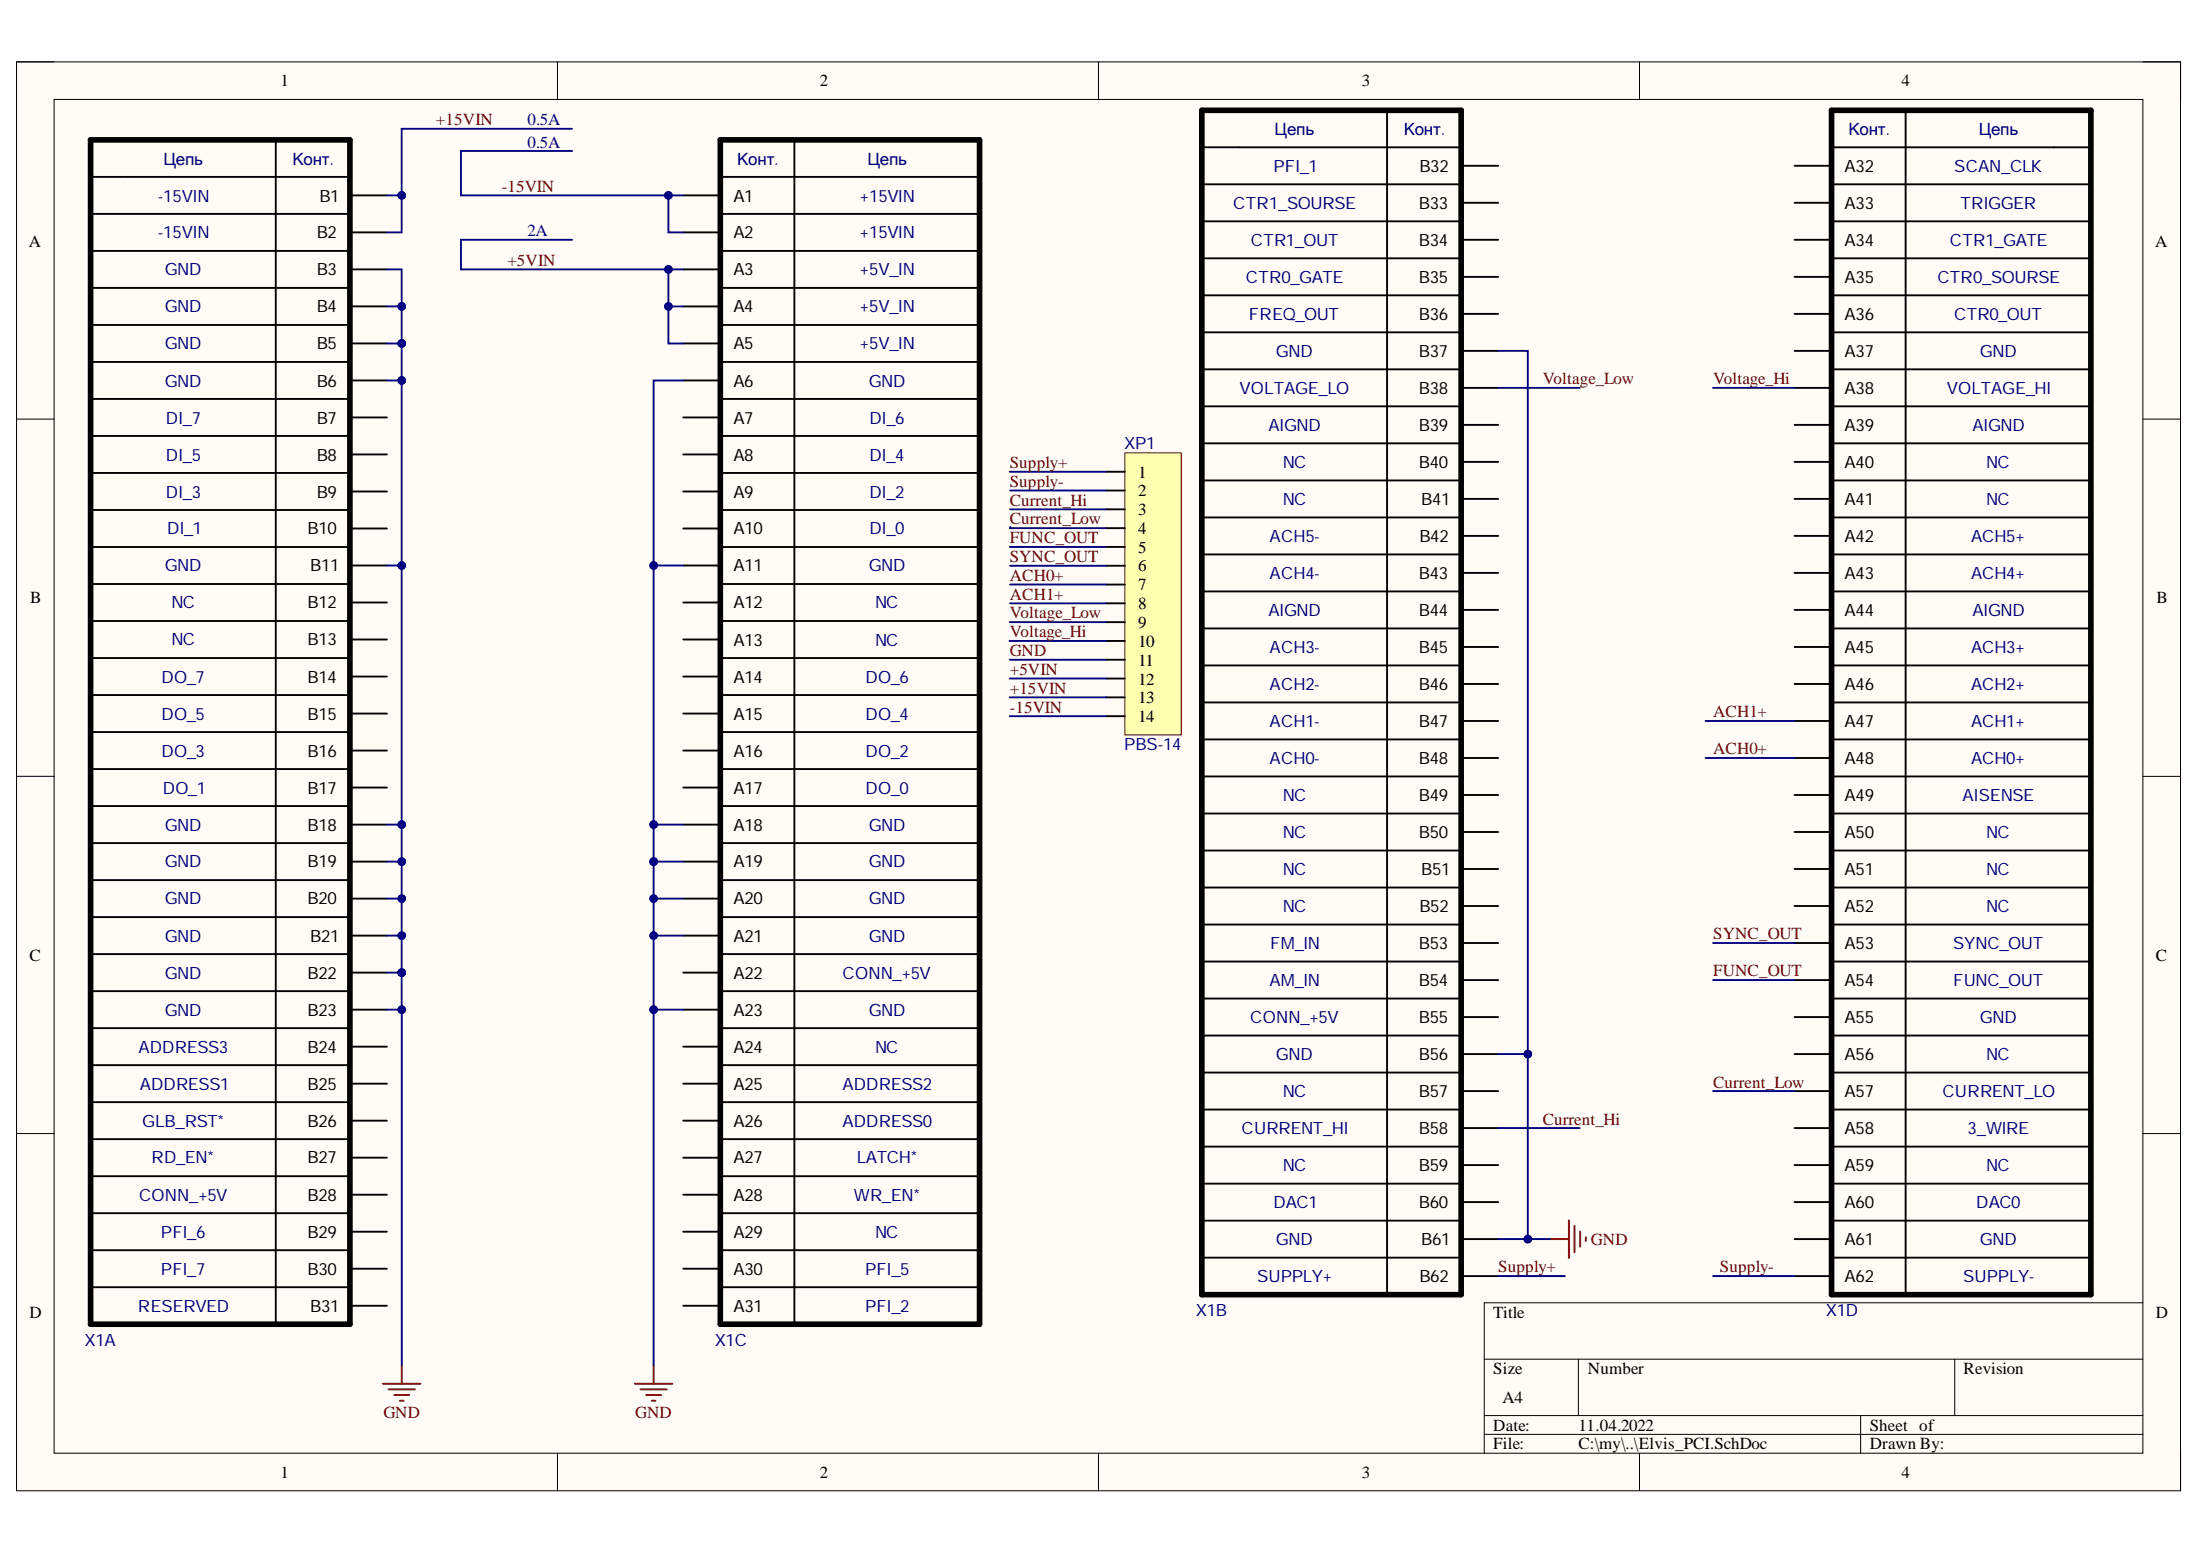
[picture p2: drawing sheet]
<svg xmlns="http://www.w3.org/2000/svg" width="297mm" height="210mm" viewBox="0 0 297 210" stroke-linecap="round" stroke-linejoin="round" font-family="sans-serif">
<path d="M2.2 8.4h292.2v192.8h-292.2z" fill-rule="evenodd" fill="#fffcf8"/>
<path d="M2.2 8.4h292.2v192.8h-292.2z" fill="none" stroke="#000" stroke-width=".14"/>
<path d="M7.3 13.4h282v182.8h-282z" fill-rule="evenodd" fill="#fffcf8"/>
<g fill="none" stroke="#000" stroke-width=".14">
<path d="M2.2 8.3h5.1M7.3 13.4h282v182.8h-282zM75.3 8.3v5.1M148.3 8.3v5.1M221.4 8.4v5M289.3 8.4h5.1v5M2.2 56.6h5.1M289.3 56.6h5.1M2.2 104.8h5.1M289.3 104.8h5.1M2.2 153h5.1M289.3 153h5.1"/>
<path d="M289.3 175.9h-88.9v20.3M75.3 196.2v5M148.3 196.2v5M200.4 183.5h88.9M200.4 191.1h88.9M200.4 193.6h88.9M213.1 183.5v7.6M221.4 196.2v5M251.2 191.1v5.1M263.9 183.5v7.6M294.4 196.2v5"/>
</g>
<g fill="none" stroke="#000" stroke-width=".25">
<path d="M37.2 18.9v159.9M107.3 18.9v159.9M162.3 19.9h35M187.3 14.9v159.9M247.3 19.9h35M257.3 14.9v159.9M12.2 23.9h35M12.2 28.9h35M12.2 33.9h35M12.2 38.9h35M47.2 26.4h5M47.2 31.4h5"/>
<path d="M47.2 36.4h5M92.3 26.4h5M92.3 31.4h5M92.3 36.4h5M97.3 23.9h35M97.3 28.9h35M97.3 33.9h35M97.3 38.9h35M162.3 24.9h35M162.3 29.9h35M162.3 34.9h35M162.3 39.9h35"/>
<path d="M197.3 22.4h5M197.3 27.4h5M197.3 32.4h5M197.3 37.4h5M242.3 22.4h5M242.3 27.4h5M242.3 32.4h5M242.3 37.4h5M247.3 24.9h35M247.3 29.9h35M247.3 34.9h35M247.3 39.9h35"/>
<path d="M12.2 43.9h35M12.2 48.9h35M12.2 53.9h35M12.2 58.8h35M47.2 41.4h5M47.2 46.4h5M47.2 51.4h5M47.2 56.4h5M92.3 41.4h5M92.3 46.4h5M92.3 51.4h5M92.3 56.4h5"/>
<path d="M97.3 43.9h35M97.3 48.9h35M97.3 53.9h35M97.3 58.8h35M162.3 44.9h35M162.3 49.9h35M162.3 54.9h35M162.3 59.8h35M197.3 42.4h5M197.3 47.4h5M197.3 52.4h5M197.3 57.4h5"/>
<path d="M242.3 42.4h5M242.3 47.4h5M242.3 52.4h5M242.3 57.4h5M247.3 44.9h35M247.3 49.9h35M247.3 54.9h35M247.3 59.8h35M12.2 63.8h35M12.2 68.8h35M12.2 73.8h35M12.2 78.8h35"/>
<path d="M47.2 61.3h5M47.2 66.3h5M47.2 71.3h5M47.2 76.3h5M92.3 61.3h5M92.3 66.3h5M92.3 71.3h5M92.3 76.3h5M97.3 63.8h35M97.3 68.8h35M97.3 73.8h35M97.3 78.8h35"/>
<path d="M162.3 64.9h35M162.3 69.8h35M162.3 74.8h35M162.3 79.8h35M197.3 62.3h5M197.3 67.3h5M197.3 72.3h5M197.3 77.3h5M242.3 62.3h5M242.3 67.3h5M242.3 72.3h5M242.3 77.3h5"/>
<path d="M247.3 64.9h35M247.3 69.8h35M247.3 74.8h35M247.3 79.8h35M12.2 88.8h35M12.2 93.8h35M12.2 98.8h35M12.2 83.8h35M47.2 81.3h5M47.2 86.3h5M47.2 91.3h5M47.2 96.3h5"/>
<path d="M92.3 81.3h5M92.3 86.3h5M92.3 91.3h5M92.3 96.3h5M97.3 88.8h35M97.3 93.8h35M97.3 98.8h35M97.3 83.8h35M162.3 84.8h35M162.3 89.8h35M162.3 94.8h35M162.3 99.8h35"/>
<path d="M197.3 82.3h5M197.3 87.3h5M197.3 92.3h5M197.3 97.3h5M242.3 82.3h5M242.3 87.3h5M242.3 92.3h5M242.3 97.3h5M247.3 84.8h35M247.3 89.8h35M247.3 94.8h35M247.3 99.8h35"/>
<path d="M12.2 103.8h35M12.2 108.8h35M12.2 113.8h35M12.2 118.8h35M47.2 101.3h5M47.2 106.3h5M47.2 111.3h5M47.2 116.3h5M92.3 101.3h5M92.3 106.3h5M92.3 111.3h5M92.3 116.3h5"/>
<path d="M97.3 103.8h35M97.3 108.8h35M97.3 113.8h35M97.3 118.8h35M162.3 104.8h35M162.3 109.8h35M162.3 114.8h35M162.3 119.8h35M197.3 102.3h5M197.3 107.3h5M197.3 112.3h5M197.3 117.3h5"/>
<path d="M242.3 102.3h5M242.3 107.3h5M242.3 112.3h5M242.3 117.3h5M247.3 104.8h35M247.3 109.8h35M247.3 114.8h35M247.3 119.8h35M12.2 123.8h35M12.2 128.8h35M12.2 133.8h35M12.2 138.8h35"/>
<path d="M47.2 121.3h5M47.2 126.3h5M47.2 131.3h5M47.2 136.3h5M92.3 121.3h5M92.3 126.3h5M92.3 131.3h5M92.3 136.3h5M97.3 123.8h35M97.3 128.8h35M97.3 133.8h35M97.3 138.8h35"/>
<path d="M162.3 124.8h35M162.3 129.8h35M162.3 134.8h35M162.3 139.8h35M197.3 122.3h5M197.3 127.3h5M197.3 132.3h5M197.3 137.3h5M242.3 122.3h5M242.3 127.3h5M242.3 132.3h5M242.3 137.3h5"/>
<path d="M247.3 124.8h35M247.3 129.8h35M247.3 134.8h35M247.3 139.8h35M12.2 143.8h35M12.2 148.8h35M12.2 153.8h35M12.2 158.8h35M47.2 141.3h5M47.2 146.3h5M47.2 151.3h5M47.2 156.3h5"/>
<path d="M92.3 141.3h5M92.3 146.3h5M92.3 151.3h5M92.3 156.3h5M97.3 143.8h35M97.3 148.8h35M97.3 153.8h35M97.3 158.8h35M162.3 144.8h35M162.3 149.8h35M162.3 154.8h35M162.3 159.8h35"/>
<path d="M197.3 142.3h5M197.3 147.3h5M197.3 152.3h5M197.3 157.3h5M242.3 142.3h5M242.3 147.3h5M242.3 152.3h5M242.3 157.3h5M247.3 144.8h35M247.3 149.8h35M247.3 154.8h35M247.3 159.8h35"/>
<path d="M12.2 163.8h35M12.2 168.8h35M12.2 173.8h35M47.2 161.3h5M47.2 166.3h5M47.2 171.3h5M47.2 176.3h5M92.3 161.3h5M92.3 166.3h5M92.3 171.3h5M92.3 176.3h5M97.3 163.8h35"/>
<path d="M97.3 168.8h35M97.3 173.8h35M162.3 164.8h35M162.3 169.8h35M197.3 162.3h5M197.3 167.3h5M197.3 172.3h5M242.3 162.3h5M242.3 167.3h5M242.3 172.3h5M247.3 164.8h35M247.3 169.8h35"/>
</g>
<path d="M47.2 18.9h-35v159.9h35v-159.9M97.3 18.9h35v159.9h-35zM162.3 14.9h35v159.9h-35zM247.3 14.9h35v159.9h-35z" fill="none" stroke="#000" stroke-width=".76"/>
<g fill="none" stroke="#800000" stroke-width=".25">
<path d="M209.3 167.3h2.5M211.8 164.7v5.1M212.6 165.5v3.5M213.3 166.2v2.1M214.1 167v.5M51.7 186.8h5.1M52.5 187.5h3.5M53.2 188.3h2.1M54 189.1h.5M54.2 184.3v2.5M85.7 186.8h5.1M86.5 187.5h3.5"/>
<path d="M87.2 188.3h2.1M88 189.1h.5M88.2 184.3v2.5"/>
</g>
<path d="M151.9 61.1h7.6v38.1h-7.6z" fill-rule="evenodd" fill="#ffffb0"/>
<path d="M151.9 61.1h7.6v38.1h-7.6z" fill="none" stroke="#800000" stroke-width=".14"/>
<g fill="none" stroke="#000" stroke-width=".25">
<path d="M149.3 63.7h2.6M149.3 66.2h2.6M149.3 68.8h2.6M149.3 71.3h2.6M149.3 73.8h2.6M149.3 76.4h2.6M149.3 78.9h2.6M149.3 81.4h2.6M149.3 84h2.6M149.3 86.5h2.6M149.3 89.1h2.6M149.3 91.6h2.6"/>
<path d="M149.3 94.1h2.6M149.3 96.7h2.6"/>
</g>
<path d="M52.2 126.3h2" fill="none" stroke="#000080" stroke-width=".25"/>
<circle cx="54.2" cy="126.3" r=".51" fill="#000080"/>
<circle cx="54.2" cy="126.3" r=".51" fill="none" stroke="#000080" stroke-width=".14"/>
<path d="M52.2 121.3h2" fill="none" stroke="#000080" stroke-width=".25"/>
<circle cx="54.2" cy="121.3" r=".51" fill="#000080"/>
<circle cx="54.2" cy="121.3" r=".51" fill="none" stroke="#000080" stroke-width=".14"/>
<path d="M52.2 111.3h2v5" fill="none" stroke="#000080" stroke-width=".25"/>
<circle cx="54.2" cy="111.3" r=".51" fill="#000080"/>
<circle cx="54.2" cy="111.3" r=".51" fill="none" stroke="#000080" stroke-width=".14"/>
<circle cx="54.2" cy="116.3" r=".51" fill="#000080"/>
<circle cx="54.2" cy="116.3" r=".51" fill="none" stroke="#000080" stroke-width=".14"/>
<path d="M52.2 36.4h2v5" fill="none" stroke="#000080" stroke-width=".25"/>
<circle cx="54.2" cy="41.4" r=".51" fill="#000080"/>
<circle cx="54.2" cy="41.4" r=".51" fill="none" stroke="#000080" stroke-width=".14"/>
<path d="M52.2 116.3h2v15" fill="none" stroke="#000080" stroke-width=".25"/>
<circle cx="54.2" cy="116.3" r=".51" fill="#000080"/>
<circle cx="54.2" cy="116.3" r=".51" fill="none" stroke="#000080" stroke-width=".14"/>
<circle cx="54.2" cy="121.3" r=".51" fill="#000080"/>
<circle cx="54.2" cy="121.3" r=".51" fill="none" stroke="#000080" stroke-width=".14"/>
<circle cx="54.2" cy="126.3" r=".51" fill="#000080"/>
<circle cx="54.2" cy="126.3" r=".51" fill="none" stroke="#000080" stroke-width=".14"/>
<circle cx="54.2" cy="131.3" r=".51" fill="#000080"/>
<circle cx="54.2" cy="131.3" r=".51" fill="none" stroke="#000080" stroke-width=".14"/>
<path d="M52.2 131.3h2" fill="none" stroke="#000080" stroke-width=".25"/>
<circle cx="54.2" cy="131.3" r=".51" fill="#000080"/>
<circle cx="54.2" cy="131.3" r=".51" fill="none" stroke="#000080" stroke-width=".14"/>
<path d="M54.2 131.3v5" fill="none" stroke="#000080" stroke-width=".25"/>
<circle cx="54.2" cy="136.3" r=".51" fill="#000080"/>
<circle cx="54.2" cy="136.3" r=".51" fill="none" stroke="#000080" stroke-width=".14"/>
<circle cx="54.2" cy="131.3" r=".51" fill="#000080"/>
<circle cx="54.2" cy="131.3" r=".51" fill="none" stroke="#000080" stroke-width=".14"/>
<path d="M52.2 46.4h2" fill="none" stroke="#000080" stroke-width=".25"/>
<circle cx="54.2" cy="46.4" r=".51" fill="#000080"/>
<circle cx="54.2" cy="46.4" r=".51" fill="none" stroke="#000080" stroke-width=".14"/>
<path d="M54.2 46.4v5" fill="none" stroke="#000080" stroke-width=".25"/>
<circle cx="54.2" cy="51.4" r=".51" fill="#000080"/>
<circle cx="54.2" cy="51.4" r=".51" fill="none" stroke="#000080" stroke-width=".14"/>
<circle cx="54.2" cy="46.4" r=".51" fill="#000080"/>
<circle cx="54.2" cy="46.4" r=".51" fill="none" stroke="#000080" stroke-width=".14"/>
<path d="M52.2 136.3h2v48" fill="none" stroke="#000080" stroke-width=".25"/>
<circle cx="54.2" cy="136.3" r=".51" fill="#000080"/>
<circle cx="54.2" cy="136.3" r=".51" fill="none" stroke="#000080" stroke-width=".14"/>
<path d="M52.2 76.3h2v35" fill="none" stroke="#000080" stroke-width=".25"/>
<circle cx="54.2" cy="76.3" r=".51" fill="#000080"/>
<circle cx="54.2" cy="76.3" r=".51" fill="none" stroke="#000080" stroke-width=".14"/>
<circle cx="54.2" cy="111.3" r=".51" fill="#000080"/>
<circle cx="54.2" cy="111.3" r=".51" fill="none" stroke="#000080" stroke-width=".14"/>
<path d="M52.2 51.4h2v24.9" fill="none" stroke="#000080" stroke-width=".25"/>
<circle cx="54.2" cy="51.4" r=".51" fill="#000080"/>
<circle cx="54.2" cy="51.4" r=".51" fill="none" stroke="#000080" stroke-width=".14"/>
<circle cx="54.2" cy="76.3" r=".51" fill="#000080"/>
<circle cx="54.2" cy="76.3" r=".51" fill="none" stroke="#000080" stroke-width=".14"/>
<path d="M52.2 41.4h2v5" fill="none" stroke="#000080" stroke-width=".25"/>
<circle cx="54.2" cy="41.4" r=".51" fill="#000080"/>
<circle cx="54.2" cy="41.4" r=".51" fill="none" stroke="#000080" stroke-width=".14"/>
<circle cx="54.2" cy="46.4" r=".51" fill="#000080"/>
<circle cx="54.2" cy="46.4" r=".51" fill="none" stroke="#000080" stroke-width=".14"/>
<path d="M202.3 142.3h4" fill="none" stroke="#000080" stroke-width=".25"/>
<circle cx="206.3" cy="142.3" r=".51" fill="#000080"/>
<circle cx="206.3" cy="142.3" r=".51" fill="none" stroke="#000080" stroke-width=".14"/>
<path d="M202.3 167.3h4" fill="none" stroke="#000080" stroke-width=".25"/>
<circle cx="206.3" cy="167.3" r=".51" fill="#000080"/>
<circle cx="206.3" cy="167.3" r=".51" fill="none" stroke="#000080" stroke-width=".14"/>
<path d="M202.3 47.4h4v119.9h3" fill="none" stroke="#000080" stroke-width=".25"/>
<circle cx="206.3" cy="167.3" r=".51" fill="#000080"/>
<circle cx="206.3" cy="167.3" r=".51" fill="none" stroke="#000080" stroke-width=".14"/>
<circle cx="206.3" cy="142.3" r=".51" fill="#000080"/>
<circle cx="206.3" cy="142.3" r=".51" fill="none" stroke="#000080" stroke-width=".14"/>
<path d="M88.2 76.3h4.1" fill="none" stroke="#000080" stroke-width=".25"/>
<circle cx="88.2" cy="76.3" r=".51" fill="#000080"/>
<circle cx="88.2" cy="76.3" r=".51" fill="none" stroke="#000080" stroke-width=".14"/>
<path d="M88.2 111.3h4.1" fill="none" stroke="#000080" stroke-width=".25"/>
<circle cx="88.3" cy="111.3" r=".51" fill="#000080"/>
<circle cx="88.3" cy="111.3" r=".51" fill="none" stroke="#000080" stroke-width=".14"/>
<path d="M88.2 116.3h4.1" fill="none" stroke="#000080" stroke-width=".25"/>
<circle cx="88.2" cy="116.3" r=".51" fill="#000080"/>
<circle cx="88.2" cy="116.3" r=".51" fill="none" stroke="#000080" stroke-width=".14"/>
<path d="M92.3 51.4h-4.1v64.9" fill="none" stroke="#000080" stroke-width=".25"/>
<circle cx="88.2" cy="116.3" r=".51" fill="#000080"/>
<circle cx="88.2" cy="116.3" r=".51" fill="none" stroke="#000080" stroke-width=".14"/>
<circle cx="88.3" cy="111.3" r=".51" fill="#000080"/>
<circle cx="88.3" cy="111.3" r=".51" fill="none" stroke="#000080" stroke-width=".14"/>
<circle cx="88.2" cy="76.3" r=".51" fill="#000080"/>
<circle cx="88.2" cy="76.3" r=".51" fill="none" stroke="#000080" stroke-width=".14"/>
<path d="M88.2 136.3v48" fill="none" stroke="#000080" stroke-width=".25"/>
<circle cx="88.2" cy="136.3" r=".51" fill="#000080"/>
<circle cx="88.2" cy="136.3" r=".51" fill="none" stroke="#000080" stroke-width=".14"/>
<path d="M88.2 126.3v10h4.1" fill="none" stroke="#000080" stroke-width=".25"/>
<circle cx="88.2" cy="136.3" r=".51" fill="#000080"/>
<circle cx="88.2" cy="136.3" r=".51" fill="none" stroke="#000080" stroke-width=".14"/>
<circle cx="88.2" cy="126.3" r=".51" fill="#000080"/>
<circle cx="88.2" cy="126.3" r=".51" fill="none" stroke="#000080" stroke-width=".14"/>
<path d="M88.2 121.3v5h4.1" fill="none" stroke="#000080" stroke-width=".25"/>
<circle cx="88.2" cy="126.3" r=".51" fill="#000080"/>
<circle cx="88.2" cy="126.3" r=".51" fill="none" stroke="#000080" stroke-width=".14"/>
<circle cx="88.2" cy="121.3" r=".51" fill="#000080"/>
<circle cx="88.2" cy="121.3" r=".51" fill="none" stroke="#000080" stroke-width=".14"/>
<path d="M88.2 116.3v5h4.1" fill="none" stroke="#000080" stroke-width=".25"/>
<circle cx="88.2" cy="121.3" r=".51" fill="#000080"/>
<circle cx="88.2" cy="121.3" r=".51" fill="none" stroke="#000080" stroke-width=".14"/>
<circle cx="88.2" cy="116.3" r=".51" fill="#000080"/>
<circle cx="88.2" cy="116.3" r=".51" fill="none" stroke="#000080" stroke-width=".14"/>
<path d="M52.2 26.4h2" fill="none" stroke="#000080" stroke-width=".25"/>
<circle cx="54.2" cy="26.4" r=".51" fill="#000080"/>
<circle cx="54.2" cy="26.4" r=".51" fill="none" stroke="#000080" stroke-width=".14"/>
<path d="M90.2 26.4v5h2.1" fill="none" stroke="#000080" stroke-width=".25"/>
<circle cx="90.2" cy="26.4" r=".51" fill="#000080"/>
<circle cx="90.2" cy="26.4" r=".51" fill="none" stroke="#000080" stroke-width=".14"/>
<path d="M90.2 41.4v5h2.1" fill="none" stroke="#000080" stroke-width=".25"/>
<circle cx="90.2" cy="41.4" r=".51" fill="#000080"/>
<circle cx="90.2" cy="41.4" r=".51" fill="none" stroke="#000080" stroke-width=".14"/>
<path d="M90.2 36.4v5h2.1" fill="none" stroke="#000080" stroke-width=".25"/>
<circle cx="90.2" cy="41.4" r=".51" fill="#000080"/>
<circle cx="90.2" cy="41.4" r=".51" fill="none" stroke="#000080" stroke-width=".14"/>
<circle cx="90.2" cy="36.4" r=".51" fill="#000080"/>
<circle cx="90.2" cy="36.4" r=".51" fill="none" stroke="#000080" stroke-width=".14"/>
<path d="M77.2 20.4h-15v6h30.1" fill="none" stroke="#000080" stroke-width=".25"/>
<circle cx="90.2" cy="26.4" r=".51" fill="#000080"/>
<circle cx="90.2" cy="26.4" r=".51" fill="none" stroke="#000080" stroke-width=".14"/>
<path d="M77.2 17.4h-23v14h-2" fill="none" stroke="#000080" stroke-width=".25"/>
<circle cx="54.2" cy="26.4" r=".51" fill="#000080"/>
<circle cx="54.2" cy="26.4" r=".51" fill="none" stroke="#000080" stroke-width=".14"/>
<path d="M77.2 32.4h-15v4h30.1" fill="none" stroke="#000080" stroke-width=".25"/>
<circle cx="90.2" cy="36.4" r=".51" fill="#000080"/>
<circle cx="90.2" cy="36.4" r=".51" fill="none" stroke="#000080" stroke-width=".14"/>
<g fill="none" stroke="#000080" stroke-width=".25">
<path d="M202.3 52.4h11M231.3 52.4h11M136.3 63.7h13M136.3 73.8h13M136.4 76.4h12.9M136.4 78.9h12.9M136.4 68.8h12.9M136.4 66.2h12.9M136.4 71.1v.2h12.9M136.3 86.5h13M136.3 84h13M136.3 89.1h13"/>
<path d="M136.3 91.6h13M136.3 94.1h13M136.3 96.7h13M136.4 81.4h12.9M230.3 97.3h12M230.3 102.3h12M231.3 132.3h11M231.3 127.3h11M202.3 152.3h11M231.3 147.3h11M202.3 172.3h9M231.3 172.3h11"/>
</g>
<g font-size="2.3">
<text x="37.9" y="11.7">1</text>
<text x="110.7" y="11.7">2</text>
<text x="183.9" y="11.7">3</text>
<text x="256.8" y="11.7">4</text>
<text x="191.6" y="23.2">B32</text>
<text x="249.1" y="23.2">A32</text>
<text x="43.1" y="27.2">B1</text>
<text x="99" y="27.2">A1</text>
<text x="191.6" y="28.2">B33</text>
<text x="249.1" y="28.2">A33</text>
<text x="3.9" y="33.3">A</text>
<text x="42.8" y="32.2">B2</text>
<text x="99" y="32.2">A2</text>
<text x="191.6" y="33.2">B34</text>
<text x="249.1" y="33.2">A34</text>
<text x="291" y="33.3">A</text>
<text x="42.8" y="37.2">B3</text>
<text x="99" y="37.2">A3</text>
<text x="191.6" y="38.2">B35</text>
<text x="249.1" y="38.2">A35</text>
<text x="42.8" y="42.2">B4</text>
<text x="42.8" y="47.1">B5</text>
<text x="99" y="42.2">A4</text>
<text x="99" y="47.1">A5</text>
<text x="191.6" y="43.2">B36</text>
<text x="249.1" y="43.2">A36</text>
<text x="42.8" y="52.2">B6</text>
<text x="99" y="52.2">A6</text>
<text x="191.6" y="48.2">B37</text>
<text x="191.6" y="53.1">B38</text>
<text x="249.1" y="48.2">A37</text>
<text x="249.1" y="53.1">A38</text>
<text x="42.8" y="57.2">B7</text>
<text x="99" y="57.2">A7</text>
<text x="191.6" y="58.1">B39</text>
<text x="249.1" y="58.1">A39</text>
<text x="42.8" y="62.2">B8</text>
<text x="99" y="62.2">A8</text>
<text x="153.7" y="64.5">1</text>
<text x="191.6" y="63.2">B40</text>
<text x="249.1" y="63.2">A40</text>
<text x="42.8" y="67.2">B9</text>
<text x="99" y="67.2">A9</text>
<text x="153.7" y="67">2</text>
<text x="153.7" y="69.5">3</text>
<text x="191.9" y="68.2">B41</text>
<text x="249.1" y="68.2">A41</text>
<text x="41.5" y="72.1">B10</text>
<text x="41.9" y="77.1">B11</text>
<text x="99" y="72.1">A10</text>
<text x="99" y="77.1">A11</text>
<text x="153.7" y="72.1">4</text>
<text x="153.7" y="74.6">5</text>
<text x="153.7" y="77.1">6</text>
<text x="191.6" y="73.2">B42</text>
<text x="249.1" y="73.2">A42</text>
<text x="4.1" y="81.4">B</text>
<text x="41.5" y="82.1">B12</text>
<text x="99" y="82.1">A12</text>
<text x="153.7" y="79.7">7</text>
<text x="153.7" y="82.2">8</text>
<text x="191.6" y="78.1">B43</text>
<text x="191.6" y="83.1">B44</text>
<text x="249.1" y="78.1">A43</text>
<text x="249.1" y="83.1">A44</text>
<text x="291.2" y="81.4">B</text>
<text x="41.5" y="87.1">B13</text>
<text x="99" y="87.2">A13</text>
<text x="153.7" y="84.7">9</text>
<text x="153.7" y="87.3">10</text>
<text x="153.7" y="89.9">11</text>
<text x="191.6" y="88.1">B45</text>
<text x="249.1" y="88.1">A45</text>
<text x="41.5" y="92.2">B14</text>
<text x="99" y="92.2">A14</text>
<text x="153.7" y="92.4">12</text>
<text x="153.7" y="95">13</text>
<text x="191.6" y="93.1">B46</text>
<text x="249.1" y="93.1">A46</text>
<text x="41.5" y="97.2">B15</text>
<text x="99" y="97.2">A15</text>
<text x="153.7" y="97.5">14</text>
<text x="191.6" y="98.2">B47</text>
<text x="249.1" y="98.2">A47</text>
<text x="41.5" y="102.1">B16</text>
<text x="41.5" y="107.1">B17</text>
<text x="99" y="102.1">A16</text>
<text x="99" y="107.1">A17</text>
<text x="191.6" y="103.2">B48</text>
<text x="249.1" y="103.2">A48</text>
<text x="41.5" y="112.1">B18</text>
<text x="99" y="112.1">A18</text>
<text x="191.6" y="108.1">B49</text>
<text x="191.6" y="113.1">B50</text>
<text x="249.1" y="108.1">A49</text>
<text x="249.1" y="113.1">A50</text>
<text x="41.5" y="117.1">B19</text>
<text x="99" y="117.1">A19</text>
<text x="191.9" y="118.1">B51</text>
<text x="249.1" y="118.1">A51</text>
<text x="41.5" y="122.1">B20</text>
<text x="99" y="122.1">A20</text>
<text x="191.6" y="123.1">B52</text>
<text x="249.1" y="123.1">A52</text>
<text x="4" y="129.7">C</text>
<text x="41.9" y="127.1">B21</text>
<text x="99" y="127.1">A21</text>
<text x="191.6" y="128.1">B53</text>
<text x="249.1" y="128.1">A53</text>
<text x="291.1" y="129.7">C</text>
<text x="41.5" y="132.1">B22</text>
<text x="41.5" y="137.1">B23</text>
<text x="99" y="132.1">A22</text>
<text x="99" y="137.1">A23</text>
<text x="191.6" y="133.1">B54</text>
<text x="249.1" y="133.1">A54</text>
<text x="41.5" y="142.1">B24</text>
<text x="99" y="142.1">A24</text>
<text x="191.6" y="138.1">B55</text>
<text x="191.6" y="143.1">B56</text>
<text x="249.1" y="138.1">A55</text>
<text x="249.1" y="143.1">A56</text>
<text x="41.5" y="147.1">B25</text>
<text x="99" y="147.1">A25</text>
<text x="191.6" y="148.1">B57</text>
<text x="249.1" y="148.1">A57</text>
<text x="41.5" y="152.1">B26</text>
<text x="99" y="152.1">A26</text>
<text x="191.6" y="153.1">B58</text>
<text x="249.1" y="153.1">A58</text>
<text x="41.5" y="157">B27</text>
<text x="99" y="157">A27</text>
<text x="191.6" y="158.1">B59</text>
<text x="249.1" y="158.1">A59</text>
<text x="41.5" y="162.1">B28</text>
<text x="41.5" y="167.1">B29</text>
<text x="99" y="162.1">A28</text>
<text x="99" y="167.1">A29</text>
<text x="191.6" y="163">B60</text>
<text x="249.1" y="163">A60</text>
<text x="41.5" y="172.1">B30</text>
<text x="99" y="172.1">A30</text>
<text x="191.6" y="173.1">B62</text>
<text x="191.9" y="168.1">B61</text>
<text x="249.1" y="168.1">A61</text>
<text x="249.1" y="173.1">A62</text>
<text x="4" y="177.9">D</text>
<text x="41.9" y="177.1">B31</text>
<text x="99" y="177.1">A31</text>
<text x="201.6" y="177.9">Title</text>
<text x="291.1" y="177.9">D</text>
<text x="201.6" y="185.5">Size</text>
<text x="214.4" y="185.5">Number</text>
<text x="265.1" y="185.5">Revision</text>
<text x="202.9" y="189.3">A4</text>
<text x="201.6" y="193.1">Date:</text>
<text x="201.6" y="195.7">File:</text>
<text x="213.1" y="193.1">11.04.2022</text>
<text x="213.1" y="195.7">C:\my\..\Elvis_PCI.SchDoc</text>
<text x="252.4" y="193.1">Sheet of</text>
<text x="252.4" y="195.7">Drawn By:</text>
<text x="37.9" y="199.5">1</text>
<text x="110.7" y="199.5">2</text>
<text x="183.9" y="199.5">3</text>
<text x="256.8" y="199.5">4</text>
</g>
<g font-size="2.3" fill="#800000">
<text x="58.9" y="16.9">+15VIN</text>
<text x="67.7" y="25.9">-15VIN</text>
<text x="68.5" y="35.9">+5VIN</text>
<text x="208.3" y="51.9">Voltage_Low</text>
<text x="231.3" y="51.9">Voltage_Hi</text>
<text x="136.3" y="65.7">Supply-</text>
<text x="136.3" y="63.2">Supply+</text>
<text x="136.3" y="70.8">Current_Low</text>
<text x="136.3" y="68.3">Current_Hi</text>
<text x="136.3" y="75.9">SYNC_OUT</text>
<text x="136.3" y="73.3">FUNC_OUT</text>
<text x="136.3" y="83.5">Voltage_Low</text>
<text x="136.3" y="78.4">ACH0+</text>
<text x="136.3" y="80.9">ACH1+</text>
<text x="136.3" y="88.5">GND</text>
<text x="136.3" y="86">Voltage_Hi</text>
<text x="136.3" y="93.7">+15VIN</text>
<text x="136.3" y="91.2">+5VIN</text>
<text x="136.3" y="96.2">-15VIN</text>
<text x="231.3" y="96.8">ACH1+</text>
<text x="231.3" y="101.8">ACH0+</text>
<text x="231.3" y="126.8">SYNC_OUT</text>
<text x="231.3" y="131.8">FUNC_OUT</text>
<text x="231.3" y="146.8">Current_Low</text>
<text x="208.3" y="151.8">Current_Hi</text>
<text x="202.3" y="171.7">Supply+</text>
<text x="214.8" y="168">GND</text>
<text x="232.2" y="171.7">Supply-</text>
<text x="51.8" y="191.3">GND</text>
<text x="85.8" y="191.3">GND</text>
</g>
<g font-size="2.3" fill="#000080">
<text x="71.2" y="16.9">0.5A</text>
<text x="22.1" y="22.2">Цепь</text>
<text x="39.5" y="22.2">Конт.</text>
<text x="71.2" y="19.9">0.5A</text>
<text x="99.5" y="22.2">Конт.</text>
<text x="117.1" y="22.2">Цепь</text>
<text x="171.9" y="23.2">PFI_1</text>
<text x="172.1" y="18.2">Цепь</text>
<text x="189.5" y="18.2">Конт.</text>
<text x="249.6" y="18.2">Конт.</text>
<text x="263.9" y="23.2">SCAN_CLK</text>
<text x="267.2" y="18.2">Цепь</text>
<text x="21.3" y="27.2">-15VIN</text>
<text x="116" y="27.2">+15VIN</text>
<text x="166.5" y="28.2">CTR1_SOURSE</text>
<text x="264.7" y="28.2">TRIGGER</text>
<text x="21.3" y="32.2">-15VIN</text>
<text x="71.2" y="31.9">2A</text>
<text x="116" y="32.2">+15VIN</text>
<text x="168.9" y="33.2">CTR1_OUT</text>
<text x="263.3" y="33.2">CTR1_GATE</text>
<text x="22.2" y="37.2">GND</text>
<text x="116" y="37.2">+5V_IN</text>
<text x="168.2" y="38.2">CTR0_GATE</text>
<text x="261.6" y="38.2">CTR0_SOURSE</text>
<text x="22.2" y="42.2">GND</text>
<text x="22.2" y="47.1">GND</text>
<text x="116" y="42.2">+5V_IN</text>
<text x="116" y="47.1">+5V_IN</text>
<text x="168.6" y="43.2">FREQ_OUT</text>
<text x="263.9" y="43.2">CTR0_OUT</text>
<text x="22.2" y="52.2">GND</text>
<text x="117.3" y="52.2">GND</text>
<text x="167.4" y="53.1">VOLTAGE_LO</text>
<text x="172.3" y="48.2">GND</text>
<text x="262.8" y="53.1">VOLTAGE_HI</text>
<text x="267.3" y="48.2">GND</text>
<text x="22.4" y="57.2">DI_7</text>
<text x="117.4" y="57.2">DI_6</text>
<text x="171.3" y="58.1">AIGND</text>
<text x="266.3" y="58.1">AIGND</text>
<text x="22.4" y="62.2">DI_5</text>
<text x="117.4" y="62.2">DI_4</text>
<text x="151.8" y="60.7">XP1</text>
<text x="173.2" y="63.2">NC</text>
<text x="268.2" y="63.2">NC</text>
<text x="22.4" y="67.2">DI_3</text>
<text x="117.4" y="67.2">DI_2</text>
<text x="173.2" y="68.2">NC</text>
<text x="268.2" y="68.2">NC</text>
<text x="22.2" y="77.1">GND</text>
<text x="22.6" y="72.1">DI_1</text>
<text x="117.3" y="77.1">GND</text>
<text x="117.4" y="72.1">DI_0</text>
<text x="171.4" y="73.2">ACH5-</text>
<text x="266.1" y="73.2">ACH5+</text>
<text x="23.2" y="82.1">NC</text>
<text x="118.1" y="82.1">NC</text>
<text x="171.3" y="83.1">AIGND</text>
<text x="171.4" y="78.1">ACH4-</text>
<text x="266.1" y="78.1">ACH4+</text>
<text x="266.3" y="83.1">AIGND</text>
<text x="23.2" y="87.1">NC</text>
<text x="118.1" y="87.2">NC</text>
<text x="171.4" y="88.1">ACH3-</text>
<text x="266.1" y="88.1">ACH3+</text>
<text x="21.8" y="92.2">DO_7</text>
<text x="116.9" y="92.2">DO_6</text>
<text x="171.4" y="93.1">ACH2-</text>
<text x="266.1" y="93.1">ACH2+</text>
<text x="21.8" y="97.2">DO_5</text>
<text x="116.9" y="97.2">DO_4</text>
<text x="151.8" y="101.3">PBS-14</text>
<text x="171.4" y="98.2">ACH1-</text>
<text x="266.1" y="98.2">ACH1+</text>
<text x="21.8" y="102.1">DO_3</text>
<text x="22" y="107.1">DO_1</text>
<text x="116.9" y="102.1">DO_2</text>
<text x="116.9" y="107.1">DO_0</text>
<text x="171.4" y="103.2">ACH0-</text>
<text x="266.1" y="103.2">ACH0+</text>
<text x="22.2" y="112.1">GND</text>
<text x="117.3" y="112.1">GND</text>
<text x="173.2" y="108.1">NC</text>
<text x="173.2" y="113.1">NC</text>
<text x="265" y="108.1">AISENSE</text>
<text x="268.2" y="113.1">NC</text>
<text x="22.2" y="117.1">GND</text>
<text x="117.3" y="117.1">GND</text>
<text x="173.2" y="118.1">NC</text>
<text x="268.2" y="118.1">NC</text>
<text x="22.2" y="122.1">GND</text>
<text x="117.3" y="122.1">GND</text>
<text x="173.2" y="123.1">NC</text>
<text x="268.2" y="123.1">NC</text>
<text x="22.2" y="127.1">GND</text>
<text x="117.3" y="127.1">GND</text>
<text x="171.5" y="128.1">FM_IN</text>
<text x="263.7" y="128.1">SYNC_OUT</text>
<text x="22.2" y="132.1">GND</text>
<text x="22.2" y="137.1">GND</text>
<text x="113.7" y="132.1">CONN_+5V</text>
<text x="117.3" y="137.1">GND</text>
<text x="171.4" y="133.1">AM_IN</text>
<text x="263.7" y="133.1">FUNC_OUT</text>
<text x="18.7" y="142.1">ADDRESS3</text>
<text x="118.1" y="142.1">NC</text>
<text x="168.8" y="138.1">CONN_+5V</text>
<text x="172.3" y="143.1">GND</text>
<text x="267.3" y="138.1">GND</text>
<text x="268.2" y="143.1">NC</text>
<text x="18.9" y="147.1">ADDRESS1</text>
<text x="113.7" y="147.1">ADDRESS2</text>
<text x="173.2" y="148.1">NC</text>
<text x="262.3" y="148.1">CURRENT_LO</text>
<text x="19.2" y="152.1">GLB_RST*</text>
<text x="113.7" y="152.1">ADDRESS0</text>
<text x="167.6" y="153.1">CURRENT_HI</text>
<text x="265.6" y="153.1">3_WIRE</text>
<text x="20.5" y="157">RD_EN*</text>
<text x="115.7" y="157">LATCH*</text>
<text x="173.2" y="158.1">NC</text>
<text x="268.2" y="158.1">NC</text>
<text x="18.8" y="162.1">CONN_+5V</text>
<text x="21.7" y="167.1">PFI_6</text>
<text x="115.3" y="162.1">WR_EN*</text>
<text x="118.1" y="167.1">NC</text>
<text x="171.9" y="163">DAC1</text>
<text x="266.8" y="163">DAC0</text>
<text x="21.7" y="172.1">PFI_7</text>
<text x="116.8" y="172.1">PFI_5</text>
<text x="169.7" y="173.1">SUPPLY+</text>
<text x="172.3" y="168.1">GND</text>
<text x="265" y="173.1">SUPPLY-</text>
<text x="267.3" y="168.1">GND</text>
<text x="18.6" y="177.1">RESERVED</text>
<text x="116.8" y="177.1">PFI_2</text>
<text x="161.4" y="177.6">X1B</text>
<text x="246.5" y="177.6">X1D</text>
<text x="11.4" y="181.6">X1A</text>
<text x="96.5" y="181.6">X1C</text>
</g>
</svg>
